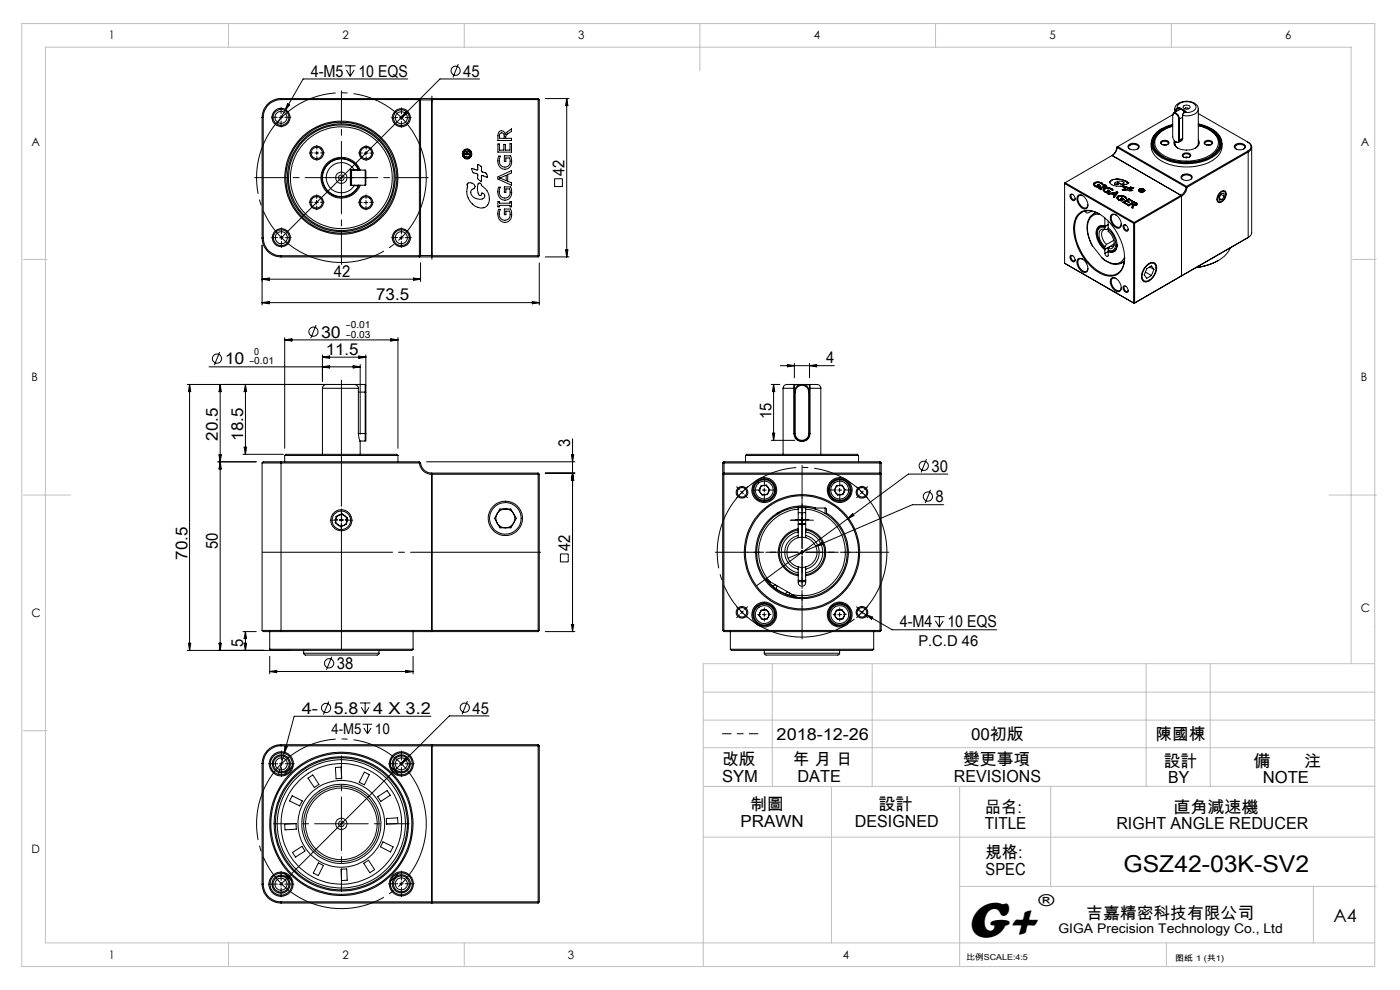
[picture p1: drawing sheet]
<svg xmlns="http://www.w3.org/2000/svg" width="297mm" height="210mm" viewBox="0 0 297 210" stroke-linecap="round" stroke-linejoin="round" font-family="sans-serif">
<g fill="none" stroke="#000" stroke-width=".21">
<path d="M73.2 14h2.2M73.5 14.8l.8 1.4M74.3 14v2.2M75.1 14.8l-.8 1.4M86.5 16.7h-22.2l-3.8 6.8M97.2 13.6l-1.1 2.8M101.7 16.7h-8.4l-33.6 33.7M55.6 24.9h.2M55.6 24.9v25.6M55.8 24.9v25.6M59.2 24.9h.8M59.6 21.1a3.8 3.8 0 0 0-3.8 3.8"/>
<path d="M59.6 20.9a4 4 0 0 0-4 4M59.6 20.9v.2M59.6 20.9h29.4M59.6 21.1l29.6 .1M59.6 24.5v.8M60.5 23.5l-1.7 2.8M61 22l.4 .3-.9 1.2zM66.8 32.4h.8M67.2 32.1v.7M72 37.7h.8M72.4 37.3v.8M74.3 36h.8"/>
<path d="M74.3 36l.1 .1M74.3 39.4h.8M74.3 36v3.4M74.4 36.3l.2-.2v3.2l-.2-.2M74.4 39.3h.7M74.4 36.1h.7M74.4 39.3l-.1 .1M74.4 36.1v3.2M75.1 36a3.2 3.2 0 0 0-4.8-.7 3.2 3.2 0 0 0 0 4.8 3.2 3.2 0 0 0 4.8-.7M75.1 39.4h.9M75.1 39.3l.9 .1M75.1 36v.1"/>
<path d="M75.1 39.3v.1M76 39.3h1.5M76 36.1h1.5M76 36a4 4 0 0 0-6.1-1.4 4 4 0 0 0 0 6.2 4 4 0 0 0 6.1-1.4M76 36h-.9M76 36l-.9 .1M76 36l.1 .1M76.1 39.3l-.1 .1M76.2 36.1a4.1 4.1 0 0 0-6.3-1.6 4.1 4.1 0 0 0 0 6.4 4.1 4.1 0 0 0 6.3-1.6M76.4 36.1a4.3 4.3 0 0 0-6.6-1.8 4.3 4.3 0 0 0 0 6.8 4.3 4.3 0 0 0 6.6-1.8M77.3 32.5h.8M77.5 36.1v3.2"/>
<path d="M77.5 36.1l.1 .2v2.8l-.1 .2M77.6 32.1v.8M84.7 25h.8M85.1 24.6v.8M86 23.7l.4 .4-1.3 .9zM89 20.9h2.6M89 20.9v33.6M89 20.9l.2 .3M89.2 21.2h2.4M89.2 21.2v33M91.6 20.9h22.6M91.6 20.9v33.6"/>
<path d="M91.6 21.1h22.8M98.6 32.3l.1-.1 .4 .1 .5-.3v.4l-.4 .3h.4v.5l-1 .1zM98.7 32.6l.3 .2-.3-.1zM99 32.8h.1M99.1 32.3h.1M99.2 38.9a.98 .98 0 0 1 1 0 .98 .98 0 0 1 .5 .9l-.1 .1a.96 .96 0 0 0-.8 .8 .96 .96 0 0 0 .5 1 1.64 1.64 0 0 0 2.5 0 .53 .53 0 0 0-.1-.5 .53 .53 0 0 0-.6-.1v.3l-.3 .1a2.31 2.31 0 0 1-.2-2.7l.4 .1 .1 .4a3.3 3.3 0 0 1 1.4 4.2 2.09 2.09 0 0 1-3.3-.2 3.7 3.7 0 0 1-1-3.9zM100 35.8l1.3 .3 .2-1.2 .6 .5v.9l.3 .2a.9 .9 0 0 1 1 1.1l-1.2-.4v1.2a.88 .88 0 0 1-.8-1.3l-.4-.3a.83 .83 0 0 1-1-1zM105.6 30.5h.3v1.3h1v-1.2h.3v1.2h1v-1.3h.3v1.8h-2.9zM105.6 37.5l2.9-1.3v.5l-.8 .3v1.4l.8 .4v.5l-2.9-1.3zM105.8 33.1h.4a1.38 1.38 0 0 0-.1 1.8 1.38 1.38 0 0 0 1.7 .4 1.46 1.46 0 0 0 .3-1.8h-.8v.7h-.3v-1.2h1.3a1.85 1.85 0 0 1-1.2 2.9 1.84 1.84 0 0 1-1.3-2.8zM105.8 39.7h.4a1.36 1.36 0 0 0-.1 1.7 1.36 1.36 0 0 0 1.7 .4 1.42 1.42 0 0 0 .3-1.7h-.8v.7h-.3v-1.2h1.3a1.83 1.83 0 0 1-1.2 2.9 1.82 1.82 0 0 1-1.3-2.8zM105.8 28a.76 .76 0 0 1 .9-.2 .76 .76 0 0 1 .5 .7 2.49 2.49 0 0 1 1.3-1.2v.6l-1 .6-.2 .5v.3h1.2v.5h-2.9v-1z"/>
<path d="M106 37.8l1.4-.6v1.1zM106 37.7v.1M106.1 28.3l.2-.1a.53 .53 0 0 1 .5 .1 .53 .53 0 0 1 .2 .5v.5h-1.1zM107.2 28.5h.1M114.2 20.9v33.6M114.2 20.9l.2 .2M114.4 21.1v33.1M115.7 20.9h5M117.7 37.9h1.6v1.7h-1.6zM120.2 20.9v33.6M120.2 20.9l.3 1.5h-.5zM226 38.8l14.6 8.4"/>
<path d="M226 38.8l-.2 .1 14.7 8.5M226 38.8l-.2 17M232.2 39.1l.2 .4M232.2 38.8l.8-.2 .7 .2M232.2 38.8l-.2 .1a.83 .83 0 0 0 .9 .9l.6-.3-.5-.4M232.2 38.8l-.2 .3M232.2 38.8h.1M232.4 39.5l.4 .1M232.4 39.5h.1M232.8 39.6h.1M233 39.1h.1M233 39.1l-.2 .1 .4 .2"/>
<path d="M233 40l.5 .2 .1-.1h-.1M233.2 39.4l-.4 .2M233.2 39.9l.1 .1M233.2 39.9l-.2 .1M233.2 39.9h.1M233.3 40h.1M233.7 38.8l.3 .3-.1 .1a.99 .99 0 0 0-1.7-.1M233.7 38.8h.1M234.3 40l.8-.2 .7 .2M234.3 40l-.2 .1a.83 .83 0 0 0 .9 .9l.6-.3-.5-.4M234.3 40l-.3 .3M234.3 40h.1"/>
<path d="M234.3 39.2h.1M234.3 39.2l-.1 .1 .1 .1M234.3 39.4l-1 .6M234.3 39.2l.5 .3h-.3l-1 .6M235.6 38.4l-.2 .2a1.47 1.47 0 0 0 1.8 .9h1l.1-.1M235.6 38.4l-.2 .3M235.6 38.4h.1M235.9 33l-9.9 5.8M235.9 33l14.6 8.4M236.1 38.1l-.5 .3M236.1 38.1h.1M236.5 38.9l.1 .2"/>
<path d="M236.6 39.1h.4M236.6 39.1h.1M237 38l-.9 .1M237 38l.9 .1M237 38h.1M237 31.3a2.5 2.5 0 0 1-1.1 1.7M237 31.1a2.76 2.76 0 0 1-1.1 1.9M237 31.3l14.6 8.4M237 31.1v.2M237 39.1h.1M237.1 38.9h.4M237.1 38.9h-.1l.1 .2"/>
<path d="M237.1 38.9h-.1M237.1 38.9h.1M237.1 39.1h-.1M237.1 39.1h.1M237.1 31.1l-.1 .2M237.1 31.1l14.6 8.4M237.1 31.1h-.1M237.5 38.9l.4 .2M237.5 38.9h.1M237.9 39.1l.4 .3M237.9 38.1l.8 .3M237.9 39.1h.1"/>
<path d="M237.9 38.1h.1M238.3 39.7l.4 .4M238.3 39.7h.1M238.3 39.4h.1M238.3 38.8h.1M238.4 38.7a1.35 1.35 0 0 0-1.9 .3l.1 .1M238.4 38.7l-.1 .1M238.7 38.4l.3 .2M238.7 38.4h.1M238.7 39.6l.2 .1M238.7 39.6l-.4 .1M238.7 39.6h.1"/>
<path d="M238.9 39.7h.1M239 38.6v.1M239 39.7l.1 .1M239 39.7h.1M239 38.6h.1M239 38.7h.2M239 38.7h.1M239.1 39.8h.1M239.1 39.8l.1 .1M239.2 39.9h.2M239.2 39.9h.1M239.2 38.7l.1 .1"/>
<path d="M239.2 38.7h.1M239.3 38.8a.56 .56 0 0 1-1 .1v-.1M239.3 38.8h.1M239.4 39.9h.1M239.5 30.7a1.47 1.47 0 0 1 2.2 .4 1.43 1.43 0 0 1-2.4 0zM239.5 39.8h.1M239.5 39.8l-.1 .1M239.7 31.6a.47 .47 0 0 1-.3-.5 .47 .47 0 0 1 .5-.4 1.12 1.12 0 0 1 1.6 .6l-.2 .3M239.8 39.7l-.3 .1M239.8 39.7h.1M239.8 39.7h.2M240 39.7l.3 .2"/>
<path d="M240 39.7h.1M240.3 39.9l-.6 .2M240.3 39.9h.1M244.2 30.4a4 4 0 0 0 2.8 4.1 11.5 11.5 0 0 0 10.6-.7 3.4 3.4 0 0 0 1.6-3.4M246.1 28a2.79 2.79 0 0 0-.1 4.7l.7 .5M246.3 30a1.13 1.13 0 0 1 1.7 .3 1 1 0 0 1-.9 .5 1 1 0 0 1-.9-.6zM246.5 30.7a.43 .43 0 0 1-.1-.6 .43 .43 0 0 1 .6-.1 .49 .49 0 0 1 .6 .1 .49 .49 0 0 1 .1 .6M246.5 27.3a3.5 3.5 0 0 0-2.1 4.1 6.5 6.5 0 0 0 5.4 3.2 9.8 9.8 0 0 0 8.8-2.5 2.98 2.98 0 0 0-1-4.4l-.7-.4M246.7 30.7h.8M248.8 26.7a4.9 4.9 0 0 0-4 3.4l-.1 .3M248.8 24.5a.48 .48 0 0 1 .4-.5 .48 .48 0 0 1 .5 .4l.3 .9M248.8 26.4l-2.3 .9"/>
<path d="M248.8 24.3l-11.7 6.8M249.2 23.1a2.3 2.3 0 0 1 2.8-1.6 2.12 2.12 0 0 1 2.2 1.6M249.2 30.1a1.16 1.16 0 0 0 .7 1.3M249.2 23.1l.2 .5M249.2 23.1v.7M249.2 29.9v.8M249.4 23.6v.1M249.4 23.6h.1M249.8 23l-.3 .2-.1 .4M249.8 23a1.41 1.41 0 0 1 1.7-1.4 1.78 1.78 0 0 1 2.2 1.3 2.24 2.24 0 0 1-2.5 .9M249.8 23v.1M249.8 23.1l-.4 .5"/>
<path d="M249.8 23.1l.3-.2 1.4 .8M250 25.3h.2M250 25.3v4.4M250 29.7h.2M250.1 22.8l-.3 .2M250.1 22.8l1.5 .8-.4 .2M250.1 22.8v.5M250.2 25.3a1.13 1.13 0 0 0-1.2-1.3l-.2 .4v4.6a.95 .95 0 0 0 1.2 1v-.3M250.2 29.7a.44 .44 0 0 1-.3 .5 .44 .44 0 0 1-.5-.1M250.2 25.3v4.4M250.7 37.2a1.44 1.44 0 0 1 2.2 .4 1.4 1.4 0 0 1-2.4 0zM250.8 23.3l.5 .5"/>
<path d="M250.9 29.3l-.1 .3-.8 .6M250.9 24.4v.1M250.9 29.3v.1M250.9 24.4v4.9M250.9 24.9l-.7 .4M250.9 29.3l-.7 .4M250.9 32.7a1.14 1.14 0 0 1 1.7 .3 1 1 0 0 1-.9 .5 1 1 0 0 1-.9-.7zM250.9 29.4l-.1 .3-.4 .3M250.9 24.5v4.9M250.9 38.1a.53 .53 0 0 1-.2-.7 .53 .53 0 0 1 .7-.3 .88 .88 0 0 1 1.3 .8l-.2 .2M251.1 22.5a.91 .91 0 0 1 1.4 .3 .91 .91 0 0 1-1.5-.1zM251.1 33.3a.42 .42 0 0 1 0-.5 .42 .42 0 0 1 .5-.2 .5 .5 0 0 1 .6 .1 .5 .5 0 0 1 .1 .6"/>
<path d="M251.2 23.9h.1M251.2 23.9l-.3 .5M251.2 23.8l-.3 .7M251.2 23.8v.1M251.3 23.8l-.8-.6-1.5 .7M251.3 33.4h.8M251.4 23.1a.4 .4 0 0 1 .3-.2 .4 .4 0 0 1 .4 .2M251.6 39.7a2.5 2.5 0 0 1-1.1 1.7M251.6 39.7h.2M251.7 39.5l-.1 .2M251.7 39.5l.1 .2M251.8 39.7a2.62 2.62 0 0 1-1.2 1.9"/>
<path d="M254.2 26.6a5.5 5.5 0 0 1 4.4 3.2M254.2 29.7a1.28 1.28 0 0 1-1 1.9 3.3 3.3 0 0 1-4.1-1.1v-.7M254.2 30.1a1.12 1.12 0 0 1-.6 1.3M254.2 26.3a6 6 0 0 1 4.8 3.4 3.6 3.6 0 0 1-2.5 3.8 11.2 11.2 0 0 1-11-.9 2.89 2.89 0 0 1 .2-4.8l.8-.5M254.2 26.4a5.5 5.5 0 0 1 4.6 3.4 3.7 3.7 0 0 1-2.7 3.7 10.8 10.8 0 0 1-10.3-.9 2.9 2.9 0 0 1 .4-5l2.6-1.1M254.2 26.7a5.5 5.5 0 0 1 4.1 2.8 3.2 3.2 0 0 1-2.2 3.8 10 10 0 0 1-10.3-1.1 2.62 2.62 0 0 1 .5-4.3l1.3-.7 1.2-.4M254.2 23.1a1.83 1.83 0 0 1-1.9 1.4h-1.4M254.2 23.1v7.6M254.2 24.1l10.5 6M255.6 30a1.07 1.07 0 0 1 1.6 .3 1.11 1.11 0 0 1-1.8 0zM255.8 30.7a.44 .44 0 0 1-.1-.6 .44 .44 0 0 1 .6-.1 .49 .49 0 0 1 .6 .1 .49 .49 0 0 1 0 .6M255.9 30.8h.9"/>
<path d="M256.8 27.6a2.96 2.96 0 0 1 1.5 4.2l-.8 .9-.8 .5M258.7 29.9v.5M261.9 30.9a1.58 1.58 0 0 1 2.3 .1 1.15 1.15 0 0 1-1.6 .7l-.6-.3-.2-.3zM262.3 31.6a.53 .53 0 0 1-.2-.7 .53 .53 0 0 1 .6-.3 .88 .88 0 0 1 1.3 .8l-.2 .2M264.7 30.1a1.02 1.02 0 0 1 .7 1 1.02 1.02 0 0 1-.7 1M264.7 30.1a1.11 1.11 0 0 1 .8 1 1.11 1.11 0 0 1-.7 1.1M264.7 32.1l-13 7.4M264.7 32.1l.1 .1M264.8 32.2l-13 7.5M264.8 32.2v18.2M265.5 31.2v18.1l-.1 .5-.6 .6M55.6 50.5a4 4 0 0 0 4 4"/>
<path d="M55.6 50.5h.2M55.6 52v12.7M55.6 59.2h33.6M55.6 59.2l1.5-.2v.5zM55.8 50.5a3.7 3.7 0 0 0 3.8 3.7M59.3 50.4h.8M59.6 54.2v.3M59.6 54.5h29.4M59.7 50v.8M66.8 42.9h.8M67.2 42.5v.8M77.2 43h.8"/>
<path d="M77.6 42.5v.8M84.7 50.4h.8M85.1 50v.8M87.7 59l1.5 .2-1.5 .3zM89 54.5h2.6M89.2 54.2h2.4M89.2 54.2h-29.6M89.2 54.2l-.2 .3M89.2 55.7v4M91.6 54.5h22.6M91.6 54.2h22.8M105.6 42.8h.3v.3h2.3v-.3h.3v1.1h-.3v-.3h-2.3v.3h-.3z"/>
<path d="M105.8 44.4h.4a1.36 1.36 0 0 0-.1 1.7 1.36 1.36 0 0 0 1.7 .4 1.39 1.39 0 0 0 .3-1.7h-.8v.7h-.3v-1.2h1.3a1.86 1.86 0 0 1-1.2 2.9 1.84 1.84 0 0 1-1.3-2.8zM114.4 54.2l-.2 .3M114.4 55.8v8.9M115.7 54.5h5M120 53h.5l-.3 1.5zM225.8 55.8l14.8 8.5M225.8 55.8l.2 .1M227 41.3a.79 .79 0 0 1 .9 .3 .79 .79 0 0 1-.1 1 1.05 1.05 0 0 1-.8-1.3zM227 54.2a.79 .79 0 0 1 .9 .4 .79 .79 0 0 1-.1 1 1.01 1.01 0 0 1-.8-1.4zM227.6 41.3l-.1-.1a.61 .61 0 0 0-.3 .7 .61 .61 0 0 0 .6 .5l.3-.3M227.6 54.2h-.1a.46 .46 0 0 0-.4 .5 .46 .46 0 0 0 .3 .4l.4 .3 .3-.3M228.6 41.6a1.15 1.15 0 0 1 1.8 .7 1.37 1.37 0 0 1-.1 2 2.09 2.09 0 0 1-1.7-2.7z"/>
<path d="M228.6 45.6a3.2 3.2 0 0 1 4.1-.5 11.5 11.5 0 0 1 5.8 10.7 3 3 0 0 1-4.6 2.4 11.3 11.3 0 0 1-6-11zM228.7 54.9a1.78 1.78 0 0 1 2.1 1.9 .81 .81 0 0 1-.5 1 .81 .81 0 0 1-1-.4 2.1 2.1 0 0 1-.6-2.5zM229.7 41.5a.74 .74 0 0 0-.9 .2 .74 .74 0 0 0-.1 .9 1.81 1.81 0 0 0 1.7 1.5l.4-.4v-.2M229.7 55a.72 .72 0 0 0-.9 .1 .72 .72 0 0 0-.1 .9 1.8 1.8 0 0 0 1.7 1.6l.4-.4v-.3M230.4 44.8v.3l.1 .1 1.1-.4M231.8 52.2l2 2.5M232 45.4a3.8 3.8 0 0 0-1.2 4.5l1 2.3M232.5 45l-.5 .4M232.7 45.1l-.7 .3M233.2 45.4a3.3 3.3 0 0 0-4.4 .3 6.3 6.3 0 0 0-.3 5.7 10.1 10.1 0 0 0 6.7 7 2.98 2.98 0 0 0 3.3-3.2l.1-.5M233.4 48h.1M233.4 45.5a2.36 2.36 0 0 0-2.7 2.7 8.7 8.7 0 0 0 1.1 4"/>
<path d="M233.5 40.1h.1M233.8 54.7l.4 .4M234.2 55.1a3.4 3.4 0 0 0 3.8 .7M234.3 40.3l.2 .4M234.4 47.9a1.3 1.3 0 0 0-1.9 1.3 5.1 5.1 0 0 0 1.9 3.8M234.4 48.3a1.19 1.19 0 0 0-1.3 .3 1.19 1.19 0 0 0-.3 1.3 4.5 4.5 0 0 0 1.6 2.8M234.4 48.7a.95 .95 0 0 0-1 .2 .95 .95 0 0 0-.2 1 3.7 3.7 0 0 0 1.2 2.4M234.4 46.2v1.7M234.4 48.3v.4M234.4 52.3v.4M234.4 53v.8M234.4 47.9l.1 .1"/>
<path d="M234.4 48.7h.3l.5-.3-.1 .3M234.4 52.7l.1 .1M234.5 48a1.29 1.29 0 0 0-1.4 .2 1.29 1.29 0 0 0-.4 1.4 5.1 5.1 0 0 0 1.8 3.2M234.5 52.8l-.1 .2M234.5 48l-.1 .3M234.5 40.7l.4 .1M234.5 40.7h.1M234.6 48.7a.98 .98 0 0 0-.9 .5 .98 .98 0 0 0 .1 1l.3 .9 .6 .7M234.7 51.8l-.3 .5M234.9 40.8h.1M235.1 40.3h.1M235.1 40.3l-.2 .1 .3 .2"/>
<path d="M235.1 53.4v.9a.48 .48 0 0 1-.5-.1 .48 .48 0 0 1-.2-.4M235.1 46.9v1.5a4.3 4.3 0 0 1 1.6 4.6l-.8 .5-.8-.1M235.1 48.7a3.5 3.5 0 0 1 1.3 4.1l-.5 .4-.8-.1M235.1 48.7v.4a2.88 2.88 0 0 1 1 3.4l-.3 .2h-.7M235.1 52.7v.4M235.1 47.7l-.6 .3M235.1 53.1l.1 .2M235.2 53.3l-.1 .1M235.2 53.3l-.8 .5M235.2 40.6h.1M235.2 40.6l-.3 .2M235.4 52.3l-.9 .5"/>
<path d="M235.5 52.3l-.4 .4M235.7 45.7a1.15 1.15 0 0 1 1.8 .6 1.23 1.23 0 0 1-.3 2.1 2.25 2.25 0 0 1-1.5-2.7zM235.7 59.2a1.15 1.15 0 0 1 1.8 .6 1.23 1.23 0 0 1-.3 2.1 2.25 2.25 0 0 1-1.5-2.7zM235.8 40l.3 .3-.2 .1a1 1 0 0 0-1.6-.1M235.8 40h.1M236 41.1h.1M236 41.1l.5 .3M236.3 51l-1.6 .8M236.3 52l-.4 .3h-.4M236.4 53.2h.1M236.4 51.7l-.9 .6M236.4 41.5h.1"/>
<path d="M236.5 41.4h.1M236.7 45.6a.66 .66 0 0 0-.8 0 .66 .66 0 0 0-.1 .8 1.63 1.63 0 0 0 1.8 1.7l.3-.6M236.7 59.1a.66 .66 0 0 0-.8 0 .66 .66 0 0 0-.1 .8 1.63 1.63 0 0 0 1.8 1.7l.3-.6M236.8 40.9h.1M236.8 40.9l-.3 .5M236.9 40.9h-.1M236.9 40.9l-.9 .2M236.9 40.9h.1M236.9 40.7h.1M236.9 40.7l-1.8 .4 .2 .2 .5-.2 .6 .4M236.9 40.7l.2 .1-.7 1.1-.2-.1 .2-.3M236.9 40.7l-1.8 .4"/>
<path d="M237 51.8a1.27 1.27 0 0 1-.5 1.3 1.27 1.27 0 0 1-1.3 .2M237 51.9a1.29 1.29 0 0 1-1.8 1.4M237.2 41.6l.8-.1 .7 .2M237.2 41.6l-.2 .2a.77 .77 0 0 0 .9 .8l.6-.3-.6-.3M237.2 41.6l-.3 .4M237.2 41.6l.5-.1 1 .2M237.2 41.6h.1M237.2 42l.3 .4M237.5 42.4l.3 .1M237.5 42.4h.1M237.8 42.5h.1M237.9 42h.1"/>
<path d="M237.9 42l-.1 .1 .4 .2M237.9 55.8h.1M238.1 40.3h.9M238.1 40.2v.1M238.1 40.2h.1M238.2 42.3h.1M238.2 40.2h.1M238.2 42.3l-.4 .2M238.3 47.8a.79 .79 0 0 1 .9 .3 .79 .79 0 0 1-.1 1 1.05 1.05 0 0 1-.8-1.3zM238.5 43h.1M238.5 55.4l-.6 .4M238.5 43l.6 .3"/>
<path d="M238.5 55.2l-.5 .6M238.6 40.1l-.4 .1M238.6 40.1h.1M238.6 54.5a2.32 2.32 0 0 1-3.6 1l-1.2-.8M238.7 41.7l.3 .3-.2 .1a1.05 1.05 0 0 0-1.6-.2M238.7 41.7l.3 .3M238.7 41.7h.1M238.7 40.1h.1M238.7 40.1h-.1M238.8 40l-.1 .1M238.8 47.8v-.1a.61 .61 0 0 0-.3 .7 .61 .61 0 0 0 .6 .5l.2-.3M239 40.3h.1"/>
<path d="M239 40.3l.2-.1a.83 .83 0 0 0 1 .2h-.1M239.1 42.6h.1M239.1 42.6l.5 .3-.1 .1-.6-.3-.4 .3M239.4 42.2h.1M239.4 42.2l.8 .4-.1 .1-.6-.3-.4 .2M239.4 42.2l-1.2 .7 .8 .5 .1-.1-.6-.3M239.7 40.1h.1M239.7 40.1l.3 .2M240 40.3l.1 .1M240 40.3h.1M240.1 40.4h.1M240.1 43.3l.5-.3 .3 .2v.2"/>
<path d="M240.1 43.3h.1M240.1 43.3l.3 .1M240.2 43.7h.1M240.4 43.4h.5M240.4 43.4h.1M240.5 43.5h.1M240.5 43.5l-.2 .7-.2-.1 .1-.4M240.5 43.6v.1M240.5 47.4h.2M240.5 47.4v16.9M240.5 42.8l-1.2 .8 .2 .1 .5-.4 .2 .4M240.5 42.8h.1"/>
<path d="M240.5 42.8l.5 .3M240.6 47.2l-.1 .2M240.6 47.2l.1 .2M240.7 47.4v16.9M240.9 43.4h.1M241 43.1l.2 .4-.3 .1-.4-.1M241 43.1l.2 .2M241 43.3l-.1 .1M241 43.1h.1M241.5 40.3a.65 .65 0 0 0 .6 .5 .65 .65 0 0 0 .7-.5M241.5 40.3h.1M241.5 40.3v.1"/>
<path d="M241.7 40.4v.1M241.7 40.3a.63 .63 0 0 1 1 .1M241.7 40.1l-.2 .2M241.7 40.5l.1 .1M241.7 40.5h.1M241.7 40.1h.1M241.7 40.3h.1M241.7 40.3l.3 .2M241.8 40.6l.4 .1M241.8 40.6h.1M242 40l-.3 .1M242 40l.4 .1"/>
<path d="M242 40.5h.1M242 40h.1M242 40.2l-.2 .1M242 40.2h.1M242.1 40.5l-.1 .1 .3 .1M242.1 40.1l.1 .1M242.1 40.1l-.1 .1M242.1 40.5l-.1 .1M242.1 40.5h.1M242.1 40.1h.1M242.2 40.7h.1M242.2 40.4h.1"/>
<path d="M242.2 40.3l.1 .1M242.2 40.3v.1M242.2 40.3h.1M242.2 40.2h.1M242.3 40.7h.1M242.3 40.2h.1M242.3 40.3v.1M242.3 40.5h.1M242.3 40.5v.2M242.3 40.2l.1 .1M242.3 40.5l.1 .1M242.4 40.1l.2 .1"/>
<path d="M242.4 40.1h.1M242.4 40.3h.1M242.5 40.3v.2h-.2M242.5 40.3v.1M242.5 40.3h.1M242.5 40.6l-.3 .1M242.5 40.6h.1M242.6 40.2l.2 .1M242.6 40.2h.1M242.7 40.5l-.2 .1M242.7 40.5h.1M242.8 40.3h.1"/>
<path d="M242.8 40.3v.1M243 57.7l1.3 .7M243.2 56.4a1.05 1.05 0 0 1 1.1-.6 1.05 1.05 0 0 1 .9 .8 2.81 2.81 0 0 1-2.2 3 1.33 1.33 0 0 1-.5-2.1zM243.4 56.1a1.11 1.11 0 0 1 1.5-.4 1.11 1.11 0 0 1 .5 1.5 3.2 3.2 0 0 1-2.3 2.6 1.16 1.16 0 0 1-.9-1.7l.4-.9zM243.8 59.4l-.1 .1M243.9 56.6l.9 .5M244.8 57.1l-.5-.7-1 .6-.6 1.3 .6 .7 1-.6M244.8 57.1l-.5 1.3M245.3 56.8v.1M250.5 41.4l-9.9 5.8M250.5 41.4l.1 .2M250.5 58.6l-9.9 5.7"/>
<path d="M250.6 41.6l-9.9 5.8M250.6 58.5l-9.9 5.8M250.6 41.6v16.9M250.6 58.5l-.1 .1M258.4 55.3a14 14 0 0 1-4.6 1.5M258.4 55.3a12.6 12.6 0 0 1-4.7 1.5M258.6 42l.6 .4M258.8 41.6l-.2 .2M258.8 40.9a.76 .76 0 0 1 1-.4 .76 .76 0 0 1 .3 1.1 1.54 1.54 0 0 1-1.7 1.3 1.46 1.46 0 0 1 .4-2zM258.8 41.6l-.2 .3M258.9 40.9a.65 .65 0 0 1 .9-.2 .65 .65 0 0 1 .2 .9 1.21 1.21 0 0 1-1.6 1.1 1.48 1.48 0 0 1 .5-1.8zM258.9 41.3l-.1 .3"/>
<path d="M259 41.2l.7 .5M259 41.2h.1M259 41.2l-.2 .4M259.2 42.7h-.1M259.7 41.7l-.1-.7-.5 .1-.5 .7 .1 .6h.5M259.7 41.7l-.5 .7M260 41.1v.1M261 52.6a5.8 5.8 0 0 1-2.6 2.7M264.8 50.4l-14.3 8.2M264.8 50.4h-.1M44.3 77.8h32.1M46.6 74.7l-1.1 2.8"/>
<path d="M55.6 64.2l1.5-.2v.4zM55.6 64.2h58.8M60.4 71.6v23.5M60.4 72.1h24M60.4 72.1l1.5-.2v.4zM67.1 69l-1.2 2.7M68.4 75.3v5.5M68.4 77.8l1.5-.2v.5zM68.4 75.8l1.5-.3v.5zM68.4 75.8h9.2M74.9 77.6l1.5 .2-1.5 .3zM76.1 75.5l1.5 .3-1.5 .2z"/>
<path d="M76.4 77.3v14.8M77.6 75.3v6.4M82.9 71.9l1.5 .2-1.5 .2zM84.4 71.6v23.5M112.9 64l1.5 .2-1.5 .2zM165.5 77.6h11.5M167 77.3l1.5 .3-1.5 .2zM168.5 77.1v3M171.7 77.1v3M171.7 77.6l1.5-.3v.5zM238.3 60.8a.81 .81 0 0 1 .9 .2 .81 .81 0 0 1 .1 .8 .65 .65 0 0 1-.7 .1 .65 .65 0 0 1-.3-.7zM238.8 60.7a.4 .4 0 0 0-.4 .3 .4 .4 0 0 0 .2 .5l.5 .4 .2-.3"/>
<path d="M240.5 64.3h.2M240.5 64.3h.1M240.7 64.3h-.1M40.2 81.6v56.4M40.2 81.6l.3 1.5h-.5zM46.2 98h8.2M46.5 96.5h.5l-.3 1.5zM46.7 81.6v56.4M46.7 81.6l.3 1.5h-.5zM46.7 98l.3 1.5h-.5zM51.5 96.4h8.6M51.8 94.9h.5l-.2 1.5z"/>
<path d="M52.1 81.6l.2 1.5h-.5zM52.1 81.6v14.8M55.6 98.2h33.6M55.6 98.2v35.5M59.6 98h-2.3a2.06 2.06 0 0 0-1.7 .2M59.6 98v36M59.6 98h29.4M60.4 96.6a1.62 1.62 0 0 1 1.5-.2h22.3l.2 .2M60.4 96.6h24M60.4 96.6v1.4M68.4 82.4h7.6M68.4 82.4v14"/>
<path d="M69.7 81.6h-30M75.1 81.6h-5.7a.84 .84 0 0 0-1 .8M75.1 81.6l.6 .2 .3 .6M75.1 81.6h2.4M76 92l.4 1.6M76 83.2h1.6M76 92h1.6M76 82.4v9.6M76.4 93.5h1.1M76.4 93.7v2.7M77.5 81.6v11.9M77.5 81.6l.1 .1v1.5"/>
<path d="M77.6 92v1.4l-.1 .1M77.6 83.2v8.8M84.4 96.6v1.4M89 98a2.62 2.62 0 0 0 2.6 2.6h22.8M89 98l.2 .2M89.2 98.2a2.36 2.36 0 0 0 2.4 2.2M90.5 98h31.5M121.2 96.5h.5l-.2 1.5zM121.5 93.1v40.9M153.3 98.2v2.4M153.3 98.2h33.6M153.6 98v2.4"/>
<path d="M153.6 98h33.1M153.6 98l-.3 .2M158.2 96.6a1.69 1.69 0 0 1 1.5-.2h22.2l.2 .2M158.2 96.6h23.9M158.2 96.6v1.4M163.6 81.6h1.8M163.6 93.4h5M163.9 91.9h.5l-.3 1.5zM164.1 81.6l.3 1.5h-.5zM164.1 81.6v11.8M166.1 82.4h2.3M166.1 82.4v14"/>
<path d="M168.4 92a1.71 1.71 0 0 0 1.7 1.7 1.71 1.71 0 0 0 1.7-1.7M168.4 92h.3M168.4 82.4v9.6M168.4 82.4h.1M168.5 81.6h-1.4a.85 .85 0 0 0-1 .8M168.5 81.6l-.1 .8M168.5 81.6h3.3M168.5 81.6h.1M168.5 82.4v9.6a1.61 1.61 0 0 0 1.6 1.5 1.61 1.61 0 0 0 1.6-1.5v-9.6M168.5 81.6v.8M168.5 81.6h1.2M168.7 83.2a1.43 1.43 0 0 1 1.4-1.5 1.43 1.43 0 0 1 1.5 1.5"/>
<path d="M168.7 83.2h-.2a1.61 1.61 0 0 1 1.6-1.6 1.61 1.61 0 0 1 1.6 1.6h-.1M168.7 92a1.43 1.43 0 0 0 1.4 1.4 1.43 1.43 0 0 0 1.5-1.4M168.7 83.2v8.8M170.6 81.6h1.1M171.6 92h.2M171.6 83.2v8.8M171.7 81.6v.8M171.7 82.4h.1M171.8 81.6h1.3a.84 .84 0 0 1 1 .8M171.8 81.6v.8M171.8 81.6h-.1M171.8 82.4h2.3"/>
<path d="M171.8 82.4v9.6M174.1 82.4v14M182.1 96.6v1.4M186.7 98v2.4M186.7 98l.2 .2M186.9 98.2v2.4M196.5 97.4l-1.1 2.8M71.3 109.5l1.3-.5 1.1 .8-.2 1.4-1.3 .6-1.1-.9zM72 110.4h.8M72 110.2h.8M72.4 109.8v1M91.6 100.4h22.6"/>
<path d="M91.6 100.4v33.6M106 108h2.4l1.1 2-1.1 2h-2.4l-1.1-2zM114.2 100.4v33.6M114.2 100.4l.2 .2M114.4 100.6v33.1M115.7 100.4h6.3M118.9 117.5h1.6v1.7h-1.6zM121.5 100.4l.2 1.5h-.5zM153.3 100.6h33.6M153.3 100.6v33.1M153.6 100.4h33.1M153.6 100.4v33.6"/>
<path d="M153.6 100.4l-.3 .2M157.1 104.2l.6 .5M157.7 104.2l-.6 .5M161.5 103l1.1-.1 .7 .9-.5 1.1-1.1 .1-.7-.9zM161.7 104h.8M162.1 103.6v.7M165 108.8v.2M165 108.8l-.1 .3M165 108.8h.5M169.3 107.6h1.6M169.3 107.6a9.6 9.6 0 0 0-6.9 15.3M169.3 107.6v.4"/>
<path d="M169.3 108a9.2 9.2 0 0 0-7.8 5.9 9.2 9.2 0 0 0 1.9 9.5M169.3 112.2a5 5 0 0 0-4.2 4.9 5 5 0 0 0 4.2 5M169.3 107.7h1.6M169.3 113.6a3.7 3.7 0 0 0-2.8 3.6 3.7 3.7 0 0 0 2.8 3.5M169.3 112.8a4.4 4.4 0 0 0-3.6 4.4 4.4 4.4 0 0 0 3.6 4.3M169.3 112.4a4.8 4.8 0 0 0-4 4.7 4.8 4.8 0 0 0 4 4.8M169.3 114a3.2 3.2 0 0 0-2.4 3.1 3.2 3.2 0 0 0 2.4 3.2M169.3 108.8h1.6M169.3 111.2h1.6M169.3 108v6M169.7 117.1h.8M169.7 110.4h.8"/>
<path d="M169.7 110.2h.8M170.1 109.8v1M170.1 116.8v.8M170.1 111.2h-.7h1.5M170.1 114h-.8M170.1 111.2h.8M170.1 114h.8M170.1 111.2v2.8M170.9 107.6a9.6 9.6 0 0 1 8.8 10.5 9.6 9.6 0 0 1-10.6 8.6M170.9 108a9.2 9.2 0 0 1 8.3 10.6 9.2 9.2 0 0 1-11.1 7.5M170.9 107.6v.4M170.9 112.2a5 5 0 0 1 4.3 4.9 5 5 0 0 1-4.3 5"/>
<path d="M170.9 113.6a3.7 3.7 0 0 1 2.9 3.6 3.7 3.7 0 0 1-2.9 3.5M170.9 112.8a4.4 4.4 0 0 1 3.6 4.4 4.4 4.4 0 0 1-3.6 4.3M170.9 112.4a4.8 4.8 0 0 1 4 4.7 4.8 4.8 0 0 1-4 4.8M170.9 114a3.2 3.2 0 0 1 2.4 3.1 3.2 3.2 0 0 1-2.4 3.2M170.9 108v6M173 107.8a9.8 9.8 0 0 0-12.7 10.7 9.8 9.8 0 0 0 15.1 6.9 9.8 9.8 0 0 0-.1-16.6M173.1 115.9l1.2-.8 .3 .4zM175 107.8l.3 .2v1.1M175 107.8h-2.1v.2M175 107.8v1.1M177.4 103l1.2-.1 .7 .9-.5 1.1-1.1 .1-.7-.9zM177.7 104h.8"/>
<path d="M178.1 103.6v.7M179.8 110.1l-19.3 14.2M180.9 109l.3 .4-1.4 .7zM182.6 104.2l.5 .5M183.1 104.2l-.5 .5M186.7 100.4v33.6M186.7 100.4l.2 .2M186.9 100.6v33.1M197.4 103.9l-1.1 2.8M200.2 107.1h-6.6l-26.4 11.3M201.1 100.6h-8.4l-12.9 9.5M39.7 138h22"/>
<path d="M40 136.4h.5l-.3 1.6zM46.5 136.4h.5l-.3 1.6zM51.5 134h2.9M51.8 136.4h.5l-.2 1.6zM52.1 134v4M52.1 134l.2 1.5h-.5zM55.6 133.7h58.8M55.6 133.7a2.06 2.06 0 0 0 1.7 .3h2.3M57.2 139.2v3.7M57.2 137.7a1.98 1.98 0 0 0 1.7 .3h27a2.13 2.13 0 0 0 1.7-.3M57.2 137.7h30.4M57.2 134v3.7"/>
<path d="M59.6 134h54.6M64.4 138.6l.3 .4h15.4l.3-.2v-.2M64.4 138.6h16M64.4 138v.6M70.4 139.3l-1.1 2.8M80.4 138v.6M87.6 139.2v3.7M87.6 134v3.7M114.4 133.7l-.2 .3M115.7 134h6.3M121.2 132.5h.5l-.2 1.5zM153.3 133.7h33.6"/>
<path d="M153.3 133.7l.3 .3M153.6 134h33.1M154.9 137.7h30.4M154.9 137.7a2.22 2.22 0 0 0 1.8 .3h27.1a1.8 1.8 0 0 0 1.5-.3M154.9 134v3.7M157.1 129.6l.6 .6M157.7 129.6l-.6 .6M161.5 129.4l1.1-.1 .7 .9-.5 1.1-1.1 .1-.7-.9zM161.7 130.4h.8M162.1 130v.8M162.1 138.6l.4 .4h15.3l.3-.2v-.2M162.1 138.6h16"/>
<path d="M162.1 138v.6M162.4 122.9a9.5 9.5 0 0 0 6.7 3.8M162.4 122.9l1 .5M162.7 123.1a9.4 9.4 0 0 0 6 3.4M163.4 123.4l4.7 2.7M164.5 124.1l-.6 .2M164.8 124.3l-.1 .6M167 125.5l-.5 .4M167.4 125.8l.2 .5M168.1 126.1l1 .6M169.3 120.3v3.3a.79 .79 0 0 0 .8 .8 .79 .79 0 0 0 .8-.8v-3.3M169.3 120.3l.8 .1"/>
<path d="M169.3 123.4h1.6M169.4 123.1h1.5zM170.1 120.4v2.7M170.9 120.3l-.8 .1M177.4 129.4l1.2-.1 .7 .9-.5 1.1-1.1 .1-.7-.9zM177.7 130.4h.8M178.1 130v.8M178.1 138v.6M182 129.4l1.7 1M182.6 129.6l.5 .6M183.1 129.6l-.5 .6M183.7 130.4l5.6 3.2h22.2"/>
<path d="M183.7 130.4l1.4 .5-.2 .5zM185.3 134v3.7M186.9 133.7l-.2 .3M198.2 130.8h2.2M198.4 131.7l.9 1.3M199.3 130.8v2.2M200.1 131.7l-.8 1.3M57.2 142.4h30.4M57.2 142.4l1.5-.2v.5zM59.6 158.2a3.7 3.7 0 0 0-3.8 3.8M59.6 158a4 4 0 0 0-4 4M59.6 158v.2"/>
<path d="M59.6 158.2h54.8M59.6 158h54.6M60.4 158.3l.5 .1-.6 1.4zM69.7 148.8l-1.1 2.8M76.3 149.1h2.3M76.6 150l.9 1.4M76.9 153.6h2.1M77.2 154.4l.8 1.2M77.5 149.1v2.3M78 153.6v2M78.3 150l-.8 1.4M78.7 154.4l-.7 1.2"/>
<path d="M86.1 142.2l1.5 .2-1.5 .3zM91.4 151.9h-29l-3.3 12.4M91.6 158v33.5M99.2 148.7l-1.2 2.8M103.7 151.9h-8.4l-35.6 35.6M114.2 158v33.5M114.2 158l.2 .2M114.4 158.2v33.1M55.6 162v25.6M55.6 162h.2M55.8 162v25.6M59.3 162h.8"/>
<path d="M59.7 161.6v.8M60.4 174.8l2.4-.1 .1 1.2-2.4 .1zM61.9 162.7l-1.5 1.5M62 168.8l2.1 1.1-.5 1-2.2-1zM65.3 165.1l1.1-.7 1.3 2-1 .6zM71.2 162.8l1.2-.1 .1 2.4-1.2 .1zM72 174.8h.8M72.4 174.4v.7M77.3 163.8l1.1 .5-1.1 2.2-1.1-.6zM80.1 169l2-1.3 .7 1-2 1.3zM81.2 178.6l2.2 1-.6 1.1-2.1-1.1zM82 173.6l2.3-.1 .1 1.2-2.4 .1z"/>
<path d="M82.9 162.7l1.6 1.5M84.7 162h.8M85.1 161.6v.8M86 160.8l.4 .3-1.3 .9zM55.6 187.6a4 4 0 0 0 4 3.9M55.6 187.6h.2M55.8 187.6a3.7 3.7 0 0 0 3.8 3.7M59.2 187.6h.8M59.6 191.3v.2M59.6 191.3h54.8M59.6 191.5h54.6M59.6 187.1v.9"/>
<path d="M60.5 185.4l1.3 1.3M62.1 180.8l2-1.3 .6 1-2 1.3zM67.6 183l1 .6-1.1 2.1-1-.5zM72.4 184.4l1.2-.1 .1 2.4-1.2 .1zM77.2 183.1l1-.6 1.3 2-1 .6zM84.5 185.3l-1.6 1.5M84.7 187.5h.8M85.1 187.1v.8M114.4 191.3l-.2 .2"/>
<circle cx="96.6" cy="15" r=".97"/>
<circle cx="59.6" cy="24.9" r="1.68"/>
<circle cx="59.6" cy="24.9" r="1.28"/>
<circle cx="59.6" cy="24.9" r="1.92"/>
<circle cx="67.2" cy="32.4" r="1.44"/>
<circle cx="67.2" cy="32.4" r="1.19"/>
<circle cx="72.4" cy="37.7" r="1.2"/>
<circle cx="72.4" cy="37.7" r="11.4"/>
<circle cx="72.4" cy="37.7" r="11.8"/>
<circle cx="72.4" cy="37.7" r="12"/>
<circle cx="72.4" cy="37.7" r="10.8"/>
<circle cx="72.4" cy="37.7" r=".6"/>
<circle cx="72.4" cy="37.7" r="11.2"/>
<circle cx="77.7" cy="32.5" r="1.45"/>
<circle cx="77.7" cy="32.5" r="1.2"/>
<circle cx="85.1" cy="25" r="1.69"/>
<circle cx="85.1" cy="25" r="1.91"/>
<circle cx="85.1" cy="25" r="1.28"/>
<circle cx="99.1" cy="32.6" r=".83"/>
<circle cx="99.1" cy="32.7" r="1.04"/>
<circle cx="59.7" cy="50.4" r="1.29"/>
<circle cx="59.7" cy="50.4" r="1.67"/>
<circle cx="59.7" cy="50.4" r="1.93"/>
<circle cx="67.2" cy="42.9" r="1.19"/>
<circle cx="67.2" cy="42.9" r="1.43"/>
<circle cx="77.6" cy="42.9" r="1.2"/>
<circle cx="77.6" cy="42.9" r="1.42"/>
<circle cx="85.1" cy="50.4" r="1.68"/>
<circle cx="85.1" cy="50.4" r="1.92"/>
<circle cx="85.1" cy="50.4" r="1.29"/>
<circle cx="46" cy="76.1" r=".98"/>
<circle cx="66.5" cy="70.4" r=".98"/>
<circle cx="196" cy="98.8" r=".99"/>
<circle cx="72.4" cy="110.4" r="1.98"/>
<circle cx="72.4" cy="110.4" r="1.19"/>
<circle cx="72.4" cy="110.4" r="2.24"/>
<circle cx="107.2" cy="110" r="3.6"/>
<circle cx="107.2" cy="110" r="2"/>
<circle cx="107.2" cy="110" r="3.3"/>
<circle cx="157.4" cy="104.4" r="1.01"/>
<circle cx="157.4" cy="104.4" r="1.25"/>
<circle cx="162.1" cy="103.9" r="1.9"/>
<circle cx="162.1" cy="103.9" r="2.64"/>
<circle cx="162.1" cy="104" r="2.2"/>
<circle cx="162.1" cy="104" r="2.4"/>
<circle cx="162.1" cy="104" r="1"/>
<circle cx="170.1" cy="117.2" r="12.2"/>
<circle cx="170.1" cy="117.2" r="12"/>
<circle cx="178.1" cy="104" r="1"/>
<circle cx="178.1" cy="104" r="2.19"/>
<circle cx="178.1" cy="104" r="1.9"/>
<circle cx="178.1" cy="104" r="2.41"/>
<circle cx="178.1" cy="103.9" r="2.64"/>
<circle cx="182.9" cy="104.4" r="1.25"/>
<circle cx="182.9" cy="104.4" r="1.01"/>
<circle cx="196.9" cy="105.3" r=".98"/>
<circle cx="157.4" cy="129.9" r="1"/>
<circle cx="157.4" cy="129.9" r="1.24"/>
<circle cx="162.1" cy="130.4" r="1.9"/>
<circle cx="162.1" cy="130.4" r="2.63"/>
<circle cx="162.1" cy="130.4" r="2.2"/>
<circle cx="162.1" cy="130.4" r="1"/>
<circle cx="162.1" cy="130.3" r="2.4"/>
<circle cx="178.1" cy="130.4" r="2.19"/>
<circle cx="178.1" cy="130.4" r="1.9"/>
<circle cx="178.1" cy="130.4" r="2.41"/>
<circle cx="178.1" cy="130.4" r=".99"/>
<circle cx="178.1" cy="130.4" r="2.63"/>
<circle cx="182.9" cy="129.9" r="1.24"/>
<circle cx="182.9" cy="129.9" r="1"/>
<circle cx="69.2" cy="150.2" r=".99"/>
<circle cx="69.8" cy="140.7" r=".98"/>
<circle cx="98.6" cy="150.1" r=".98"/>
<circle cx="59.7" cy="162" r="1.28"/>
<circle cx="59.7" cy="162" r="1.92"/>
<circle cx="59.7" cy="162" r="1.68"/>
<circle cx="59.7" cy="162" r="2.56"/>
<circle cx="59.7" cy="162" r="2.31"/>
<circle cx="72.4" cy="174.8" r="1.2"/>
<circle cx="72.4" cy="174.7" r="12.8"/>
<circle cx="72.4" cy="174.8" r="14"/>
<circle cx="72.4" cy="174.8" r="15.2"/>
<circle cx="72.4" cy="174.8" r="15"/>
<circle cx="72.4" cy="174.8" r="8"/>
<circle cx="72.4" cy="174.8" r="8.4"/>
<circle cx="72.4" cy="174.8" r="9.2"/>
<circle cx="72.4" cy="174.8" r="14.2"/>
<circle cx="72.4" cy="174.8" r="13.6"/>
<circle cx="72.4" cy="174.8" r="7.6"/>
<circle cx="72.4" cy="174.8" r=".6"/>
<circle cx="85.1" cy="162" r="1.67"/>
<circle cx="85.1" cy="162" r="1.28"/>
<circle cx="85.1" cy="162" r="2.55"/>
<circle cx="85.1" cy="162" r="1.92"/>
<circle cx="85.1" cy="162" r="2.32"/>
<circle cx="59.6" cy="187.6" r="1.28"/>
<circle cx="59.6" cy="187.5" r="1.92"/>
<circle cx="59.6" cy="187.6" r="2.32"/>
<circle cx="59.6" cy="187.6" r="1.69"/>
<circle cx="59.6" cy="187.6" r="2.55"/>
<circle cx="85.1" cy="187.5" r="1.67"/>
<circle cx="85.1" cy="187.5" r="2.33"/>
<circle cx="85.1" cy="187.5" r="1.28"/>
<circle cx="85.1" cy="187.5" r="2.55"/>
<circle cx="85.1" cy="187.5" r="1.92"/>
</g>
<path d="M89.6 32.4a18 18 0 0 0-30.1-7.3 18 18 0 0 0 8.1 29.9 18 18 0 0 0 22.4-21.4l-.4-1.2M187.4 111.9a18 18 0 0 0-30.1-7.3 18 18 0 0 0 8 29.9 18 18 0 0 0 22.4-21.5l-.3-1.1M89.6 169.5a18 18 0 0 0-30.1-7.3 18 18 0 0 0 8.1 29.9 18 18 0 0 0 22.4-21.5l-.4-1.1" fill="none" stroke="#000" stroke-width=".21" stroke-dasharray="30.5 1.3 1.3 1.3" stroke-dashoffset="10.1" stroke-linecap="butt"/>
<path d="M153.3 155.6h7.5" fill="none" stroke="#000" stroke-width=".21" stroke-dasharray="30.5 1.3 1.3 1.3" stroke-dashoffset="28.6"/>
<g fill="none" stroke="#000" stroke-width=".21" stroke-dasharray="30.5 1.3 1.3 1.3">
<path d="M58.8 24.9h-1.2M59.6 24.1v-1.3M59.6 25.7v1.3M60.4 24.9h1.3M66.4 32.4h-.8M67.2 31.6v-.8M67.2 33.2v.8M68 32.4h.8M75.1 37.7h-1.2M76.9 32.5h-.8M77 37.7h1.1M77.7 31.7v-.8"/>
<path d="M77.7 33.3v.8M78.5 32.5h.8M84.4 25h-1.3M85.2 24.2v-1.3M85.2 25.8v1.2M86 25h1.2M91.6 20.4v1.3M58.9 50.4h-1.3M59.7 49.6v-1.3M59.7 51.2v1.3M60.5 50.4h1.3M66.4 42.9h-.8"/>
<path d="M67.2 42.1v-.8M67.2 43.7v.8M68 42.9h.8M76.8 42.9h-.8M77.6 42.1v-.8M77.6 43.7v.8M78.4 42.9h.8M84.4 50.4h-1.3M85.2 49.6v-1.3M85.2 51.2v1.3M86 50.4h1.2M91.6 55v-1.3"/>
<path d="M71.6 110.3h-1.6M71.6 110.2h-.6M72.4 109.5v-1.6M72.4 111.1v1.6M72.4 109.4v-.6M72.4 111v.6M73.2 110.3h1.6M73.2 110.2h.6M156.9 103.8l-.6-.5M156.9 105l-.6 .6M158 105l.6 .6M158 103.8l.6-.5"/>
<path d="M161.4 103.9h-1.8M162.2 103.1v-1.8M162.2 104.7v1.8M163 103.9h1.8M169.4 110.3h-1.7M169.4 110.2h-.7M170.2 110.3v-.4M170.2 110.3h-.4M170.2 110.3v.4M170.2 110.3h.4M170.2 111.1v1.7M170.2 109.5v-1.6"/>
<path d="M170.2 110.2v-.4M170.2 110.2h-.4M170.2 110.2v.4M170.2 110.2h.4M170.2 111v.6M170.2 109.4v-.6M171 110.3h1.6M171 110.2h.6M177.4 103.9h-1.8M178.2 103.1v-1.8M178.2 104.7v1.8M179 103.9h1.8"/>
<path d="M182.3 103.8l-.6-.5M182.3 105l-.6 .6M183.4 105l.6 .6M183.4 103.8l.6-.5M156.9 129.3l-.6-.6M156.9 130.4l-.6 .6M158 130.4l.6 .6M158 129.3l.6-.6M161.4 130.3h-.6M162.2 129.5v-.6M162.2 131.1v.6M163 130.3h.6"/>
<path d="M177.4 130.3h-.6M178.2 129.5v-.6M178.2 131.1v.6M179 130.3h.6M182.3 129.3l-.6-.6M182.3 130.4l-.6 .6M183.4 130.4l.6 .6M183.4 129.3l.6-.6M58.9 162h-1.9M59.7 161.2v-1.9M59.7 162.8v1.9M60.5 162h1.9"/>
<path d="M84.4 162h-2M85.2 161.2v-1.9M85.2 162.8v1.9M86 162h1.9M58.8 187.5h-1.9M59.6 186.7v-1.9M59.6 188.3v2M60.4 187.5h2M84.4 187.5h-2M85.2 186.7v-2M85.2 188.3v1.9M86 187.5h1.9"/>
</g>
<path d="M71.6 37.7h-17.6M72.4 36.9v-17.6M72.4 38.5v17.6M73.2 37.7h17.6M169.4 117.1h-17.6M170.2 116.3v-17.6M170.2 117.9v17.6M171 117.1h17.6" fill="none" stroke="#000" stroke-width=".21" stroke-dasharray="30.5 1.3 1.3 1.3" stroke-dashoffset="23.6"/>
<path d="M169.4 117.1h-10.8M170.2 116.3v-10.8M170.2 117.9v10.8M171 117.1h10.8" fill="none" stroke="#000" stroke-width=".21" stroke-dasharray="30.5 1.3 1.3 1.3" stroke-dashoffset="27"/>
<path d="M71.6 174.7h-13.6M72.4 173.9v-13.6M72.4 175.5v13.6M73.2 174.7h13.6" fill="none" stroke="#000" stroke-width=".21" stroke-dasharray="30.5 1.3 1.3 1.3" stroke-dashoffset="25.6"/>
<path d="M72.4 137.9v-57.3" fill="none" stroke="#000" stroke-width=".21" stroke-dasharray="30.5 1.3 1.3 1.3" stroke-dashoffset="3.7"/>
<path d="M114.7 117.1h-59" fill="none" stroke="#000" stroke-width=".21" stroke-dasharray="30.5 1.3 1.3 1.3" stroke-dashoffset="2.9"/>
<g fill="none" stroke="#c0c0c0" stroke-width=".21">
<path d="M4.6 5h287v200h-287zM48.5 5v5M98.5 5v5M148.5 5v10M198.5 5v5M248.5 5v5M5 55h5M287 55h5M5 105h10M282 105h10M5 155h5M149.2 152.7h142.4"/>
<path d="M149.2 146.8h142.4M149.2 158.6h142.4M163.8 140.8v26M185 140.8v26M243.1 140.8v26M256.8 140.8v26M286.6 140.8v-130.8h-277v190h282M291.6 140.8h-142.4v64.2M149.2 177.6h142.4M176.4 166.8v33.2M203.6 166.8v38.2M222.9 166.8v21.2"/>
<path d="M291.6 166.8h-142.4M203.6 188h88.4M278.6 188v12M48.5 200v5M98.5 200v5M247.4 200v5"/>
</g>
<text font-size="11" x="205.1" y="198.7">G+</text>
<text font-size="4.9" x="238.3" y="185.1">GSZ42-03K-SV2</text>
<text font-size="3.9" x="282.9" y="195.5">A4</text>
<g font-size="3.5">
<text x="65.9" y="16.2">4-M5</text>
<text x="76" y="16.2">10 EQS</text>
<text x="98.3" y="16.2">45</text>
<text x="119.7" y="37.3" transform="rotate(-90 119.7 37.3)">42</text>
<text x="70.8" y="58.7">42</text>
<text x="79.8" y="63.7">73.5</text>
<text x="68.1" y="71.6">30</text>
<text x="47.7" y="77.3">10</text>
<text x="69.1" y="75.3">11.5</text>
<text x="175.2" y="77.1">4</text>
<text x="163.6" y="88.9" transform="rotate(-90 163.6 88.9)">15</text>
<text x="46.2" y="93.5" transform="rotate(-90 46.2 93.5)">20.5</text>
<text x="51.6" y="93.4" transform="rotate(-90 51.6 93.4)">18.5</text>
<text x="121" y="94.8" transform="rotate(-90 121 94.8)">3</text>
<text x="197.6" y="100">30</text>
<text x="198.5" y="106.6">8</text>
<text x="39.7" y="118.8" transform="rotate(-90 39.7 118.8)">70.5</text>
<text x="46.2" y="116.5" transform="rotate(-90 46.2 116.5)">50</text>
<text x="121" y="116.9" transform="rotate(-90 121 116.9)">42</text>
<text x="51.6" y="137.3" transform="rotate(-90 51.6 137.3)">5</text>
<text x="190.9" y="133.1">4-M4</text>
<text x="201" y="133.1">10 EQS</text>
<text x="71.5" y="141.9">38</text>
<text x="64" y="151.4">4-</text>
<text x="70.8" y="151.4">5.8</text>
<text x="79.2" y="151.4">4 X 3.2</text>
<text x="100.2" y="151.3">45</text>
<text x="164.8" y="157">2018-12-26</text>
<text x="206" y="157">00初版</text>
<text x="245.2" y="157">陳國棟</text>
<text x="153.2" y="162.3">改版</text>
<text x="153.2" y="165.8">SYM</text>
<text x="168.2" y="162.3">年 月 日</text>
<text x="169.2" y="165.8">DATE</text>
<text x="202.4" y="165.8">REVISIONS</text>
<text x="204.3" y="162.3">變更事項</text>
<text x="246.9" y="162.6">設計</text>
<text x="247.9" y="166.1">BY</text>
<text x="265.9" y="162.6">備</text>
<text x="267.9" y="166.1">NOTE</text>
<text x="276.6" y="162.6">注</text>
<text x="159.1" y="171.9">制圖</text>
<text x="186.4" y="171.9">設計</text>
<text x="208.9" y="172.4">品名:</text>
<text x="248.9" y="172.4">直角減速機</text>
<text x="157.1" y="175.4">PRAWN</text>
<text x="181.3" y="175.4">DESIGNED</text>
<text x="208.9" y="175.9">TITLE</text>
<text x="236.8" y="175.9">RIGHT ANGLE REDUCER</text>
<text x="209.1" y="182.1">規格:</text>
<text x="209.1" y="185.6">SPEC</text>
<text x="220.3" y="192.2">®</text>
<text x="230.5" y="194.8">吉嘉精密科技有限公司</text>
</g>
<g font-size="3.2">
<text x="194.8" y="136.9">P.C.D 46</text>
<text x="70.3" y="155.7">4-M5</text>
<text x="79.5" y="155.7">10</text>
</g>
<text font-size="2.8" x="224.5" y="197.8">GIGA Precision Technology Co., Ltd</text>
<g font-size="2.5">
<text x="23.1" y="8.4">1</text>
<text x="72.7" y="8.4">2</text>
<text x="122.7" y="8.4">3</text>
<text x="172.7" y="8.4">4</text>
<text x="222.7" y="8.4">5</text>
<text x="272.7" y="8.4">6</text>
<text x="6.7" y="30.9">A</text>
<text x="288.7" y="30.9">A</text>
<text x="6.7" y="80.9">B</text>
<text x="288.7" y="80.9">B</text>
<text x="6.7" y="130.9">C</text>
<text x="288.7" y="129.9">C</text>
<text x="6.7" y="180.9">D</text>
<text x="23.1" y="203.4">1</text>
<text x="72.7" y="203.4">2</text>
<text x="120.5" y="203.4">3</text>
<text x="178.8" y="203.4">4</text>
</g>
<g font-size="2.1">
<text x="73.4" y="69.5">-0.01</text>
<text x="73.4" y="71.6">-0.03</text>
<text x="52.9" y="77.3">-0.01</text>
<text x="54" y="75.2">0</text>
</g>
<g font-size="1.7">
<text x="204.9" y="203.7">比例SCALE:4:5</text>
<text x="249.3" y="203.8">图纸 1 (共1)</text>
</g>
</svg>
